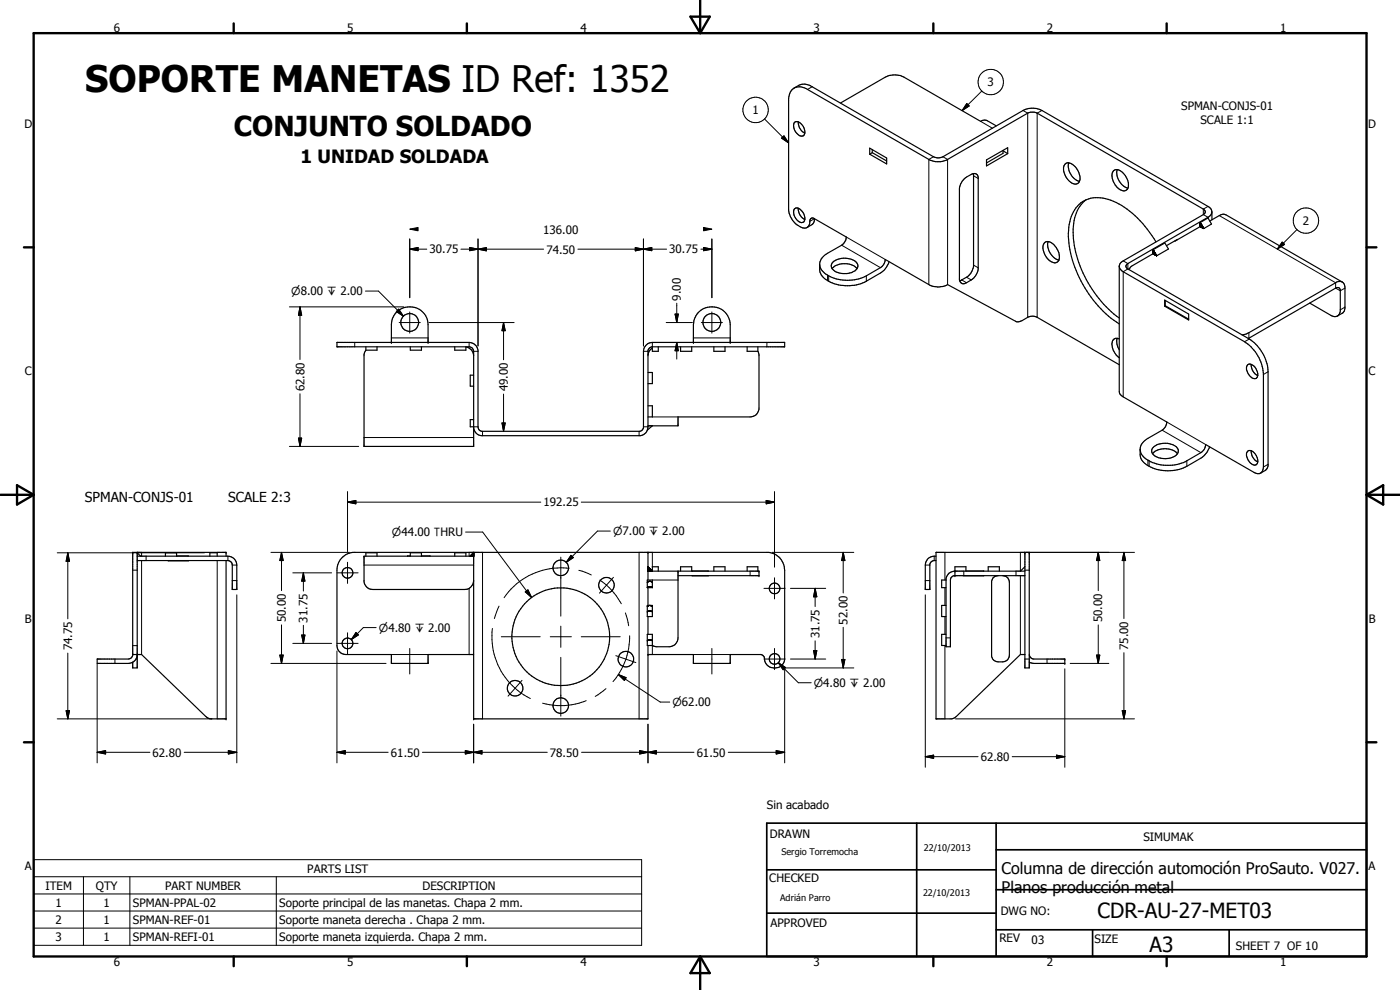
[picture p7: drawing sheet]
<svg xmlns="http://www.w3.org/2000/svg" width="420mm" height="297mm" viewBox="0 0 420 297" stroke-linecap="round" stroke-linejoin="round" font-family="sans-serif">
<g fill="none" stroke="#000" stroke-width=".3">
<path d="M229.4 35.7l7.3 7.2M243.7 26l-1.4 .8M290.1 31.1l.8 .7-2.2 1.4zM294.3 36.4l3.5 2.1M294.7 27.3l-6 5.9M307 33.1l1.4 .9v61.2M312.7 33.1l-1.4 .9v61.2M234.6 41.4l.7-.6 1.4 2.1zM280.2 47l-1.4 .8v37.6M283 47l1.4 .8v37.6M292.2 52.7l1.4 .9M123 68.7l2.5-.5v1.1z"/>
<path d="M123 74.8l2.5-.5v.9zM123 71.7v17.6M123 74.8h5.1M138.3 74.8h24.8M141 74.3l2.5 .5-2.5 .4zM141 74.3l5 1v-1l-5 .9zM143.5 74.8l2.5-.5v1zM143.5 71.7v32.1M173.4 74.8h26.7M190.7 74.3l2.4 .5-2.4 .5zM193.1 74.8l2.5-.5v.9zM193.1 71.7v32.1"/>
<path d="M210.3 74.8h3.3M211.1 68.2l2.5 .5-2.5 .6zM211.1 74.3l2.5 .5-2.5 .4zM213.6 71.7v17.6M244.4 65.6l-1.4 .8M252.6 73.6l11.6 6.7M254 71.1l11.7 6.8M292.2 79.5l1.4 .8M337.1 78.3l1.4 .8v1.6l-1.4 .8v37.6M346.1 74.9l1 1.9-1-.7zM360.2 66.8l1.1 1.8-1.1-.6zM362.5 61.9l-1.4 .8v1.7l1.4 .8v.2"/>
<path d="M365.9 64.7l34.9 20.1v1.6l1.4 .8 1.4-.8M384.8 72.6l.7 .7-2.1 1.4zM389.2 68.9l-5.8 5.8M86.9 92.1h34.3M90 92.1l.5 2.5h-.9zM90 92.1v15.8M109.7 87.3h3.9l7.5 7.6M118.9 93.5l.8-.7 1.4 2.1zM119.7 92.8l1.4 2.1-2.2-1.4zM119.8 96.8h6.3M123 93.6v6.3M128.8 96.8h25.5"/>
<path d="M151.1 96.8l.5 2.4h-.9zM151.1 96.8v11.1M199.9 96.8h7.9M202.6 94.2h1l-.5 2.6zM203.1 91v5.8M210.5 96.8h6.3M213.6 93.6v6.3M248.4 82.5v1.7M248.7 82.8v1.6M260 82.8v1.6M288.6 84l1.5 .8M290.1 83.2l1.4 .8"/>
<path d="M374.8 99.8v1.7M403.6 92.2l-1.4 .8M90 118.2v15.7M106.5 102.7v1.4M117.5 101.4h11M140.8 102.7v1.4M142.1 105.4h1.4M151.1 118.2v11.2M193.1 105.4h1.4M195.8 102.7v1.4M203.1 102.7l.5 2.5h-1zM203.1 102.7v5"/>
<path d="M208.1 101.4h11M230.2 102.7v1.4M374.9 101.7l-1.4 .8M380.6 111.5l-1.4 .9M86.9 133.9h20.7M89.6 131.4h.9l-.5 2.5zM109.3 131.3h32.8M142.1 128.1h1.4M144.8 129.4v1.3M150.7 126.9h.9l-.5 2.5zM191.8 129.4v1.3M193.1 128.1h1.4"/>
<path d="M195.8 125.1h7.7M344.5 138v1.7M344.9 138.3v1.6M348.8 129.1l11.6 6.7M350.2 126.6l11.7 6.8M356.2 138.3v1.6M380.6 139.3l-1.4 .8M104.3 150.7l2.5-.5v1zM104.3 147.5v18M104.3 150.7h58M139.7 159.6h5.2l14.6 19.7M174.4 150.7h58"/>
<path d="M183.2 159.3h-3.9l-9.3 9.4M229.9 150.2l2.5 .5-2.5 .5zM232.4 147.5v22.7M17.2 165.9h44.2M20.4 165.9l.5 2.5h-1.1zM20.4 165.9v19.8M39.8 171.1h1.4M42.5 165.7v1.2M42.5 168.2v28.2M43.8 166.9v1.3M65.2 165.7v.2M65.2 168.2v47.5"/>
<path d="M68.4 166.9v1.3M69.7 169.5h1.4M69.7 174.2h1.4M71.1 178.5v50.4M81.3 165.7h23.5M84.5 165.7l.5 2.5h-1zM84.5 165.7v11.5M87.9 171.9h11.6M91 171.9l.5 2.5h-1zM91 171.9v5.4M101.1 171.9h6.4M104.3 168.7v6.3"/>
<path d="M109.3 169.5h32.8M140.8 165.7v1.2M140.8 176.5v19.9M141.1 166.9l1-1v1zM144.8 165.7v50M157.6 177.6l.8-.6 1.1 2.3zM168.3 167.2v17.7M170.8 170.5a20.8 20.8 0 0 0-19.5 8.8M171.4 166.6l.7 .7-2.1 1.4zM173.7 171.1l3.7 1.4M180 174l2 1.6M182 175.6l-2.1 2.4"/>
<path d="M182 175.6l3 3.2 1.5 2.3M184.1 173.2l-2.1 2.4M191.8 165.7v50M194.3 176.3l.6-.3 .9 .3M194.3 174.7l.6-.3 .9 .3M194.5 170.1l1.3 1.3h-1.3zM195.8 165.7v4.4M195.8 174h7.7M225.1 171.4v1.3M229.3 176.5h6.3M231.7 165.7h24.5M232.4 173.4v6.3"/>
<path d="M237.2 176.5h10.6M244.6 176.5l.5 2.6h-.9zM244.6 176.5v5.5M253.1 165.7l.5 2.5h-1zM253.1 165.7v12.2M277.7 169.5h1.3M277.7 174.2h1.3M277.7 178.5v51.7M280.4 166.9v1.3M283.6 165.7v8.3M283.6 176.3v5.4M289.3 171.4v1.3"/>
<path d="M304.9 171.4v1.3M306.2 165.7v5.7M306.2 172.7v23.7M307.6 171.1h1.3M307.8 165.7h32.7M329.6 165.7l.5 2.5h-1zM329.6 165.7v11.5M337.3 165.7l.5 2.5h-1zM337.3 165.7v19.9M20.4 196v19.7M29.2 199.3v29.6M34.5 197.7v1.4"/>
<path d="M39.8 193.7h1.4M40.8 197.7h.4M81.3 199.1h34.6M84 196.6h1l-.5 2.5zM84.5 187.5v11.6M87.9 193h11.6M90.5 190.5h1l-.5 2.5zM91 187.6v5.4M101.1 193h6.4M101.1 195.3v33.6M104.3 189.9v6.3M106.8 189.8l.8 .7-2.2 1.4z"/>
<path d="M112.9 188.3h-3.9l-3.6 3.6M117.5 196.4h11M123 194.6v7.6M147.8 188.6a20.9 20.9 0 0 0 6.8 17.9M149.8 181.9l-1.4 3.7M150.4 191.1h11.7M165.1 191.1h6.4M168.3 187.9v6.3M168.3 197.2v17.7M174.4 191.1h11.7M184.8 196.7l3.1 1.1M187.7 183.9l1 3.8"/>
<path d="M187.9 197.8l2.9 1M187.9 197.8l-1.9 4-2 2.7M189 190.8l-.3 3.8-.8 3.2M194.3 192.3l.6-.3 .9 .3M194.3 183.6l.6-.3 .9 .3M194.3 182l.6-.3 .9 .3M195.8 193.7v2.7M208.1 196.4h11M213.6 194.6v7.6M229.3 197.7h6.3M232.4 194.6v6.3M233.6 198.8l2.1 1.5-.7 .7z"/>
<path d="M233.6 198.8l6 6.1h3.8M237.2 197.7h10.6M244.2 195.2h.9l-.5 2.5zM244.6 192.3v5.4M252.6 197.9h1l-.5 2.5zM253.1 188.2v12.2M283.6 185v5.3M283.6 193.7v22M283.9 191.4h1.3M307.6 197.7h1.3M314.2 197.7v1.4M321.2 199.1h11.6"/>
<path d="M329.1 196.6h1l-.5 2.5zM329.6 187.5v11.6M337.3 195.8v19.9M17.2 215.7h46.4M19.8 213.2h1.1l-.5 2.5zM142.1 217.3v11.6M154.6 206.5l-2.1 2.4M154.6 206.5l1.7 1.4 2.9 1.7M156.7 204.1l-2.1 2.4M175.9 210.2a20.2 20.2 0 0 1-13.1 .8M181.9 206.6l-3.3 2.4M185.6 202.4l2.3 .9-.5 .9z"/>
<path d="M185.6 202.4l12.6 8.3h2.8M194.5 217.3v11.6M235.4 200.4h20.8M235.5 200.4v28.5M286.8 215.7h53.7M319.6 200.7v29.5M336.8 213.2h1l-.5 2.5zM29.2 225.7l2.5-.5v1zM29.2 225.7h15.8M55.3 225.7h15.8M68.5 225.2l2.6 .5-2.6 .5zM101.1 225.7l2.5-.5v1z"/>
<path d="M101.1 225.7h15.4M126.8 225.7h37.4M139.6 225.2l2.5 .5-2.5 .5zM139.6 225.2l5 1v-1l-5 1zM142.1 225.7l2.5-.5v1zM174.5 225.7h33.8M192 225.2l2.5 .5-2.5 .5zM192 225.2l5 1v-1l-5 1zM194.5 225.7l2.5-.5v1zM218.6 225.7h16.9M232.9 225.2l2.6 .5-2.6 .5zM277.7 227l2.5-.4v.9z"/>
<path d="M277.7 227h15.8M303.8 227h15.8M317.1 226.6l2.5 .4-2.5 .5zM10.1 257.9h182.5v25.7h-182.5zM10.1 263.1h182.5M10.1 268.2h182.5M10.1 273.3h182.5M10.1 278.5h182.5M25 263.1v20.5M39 263.1v20.5M82.9 263.1v20.5"/>
<circle cx="226.7" cy="33" r="3.8"/>
<circle cx="297.3" cy="24.6" r="3.8"/>
<circle cx="391.9" cy="66.2" r="3.8"/>
</g>
<g fill="#000">
<path d="M290.1 31.1l.8 .7-2.2 1.4zM234.6 41.4l.7-.6 1.4 2.1zM123 68.7l2.5-.5v1.1zM123 74.8l2.5-.5v.9zM141 74.3l2.5 .5-2.5 .4zM143.5 74.8l2.5-.5v1zM190.7 74.3l2.4 .5-2.4 .5zM193.1 74.8l2.5-.5v.9zM211.1 68.2l2.5 .5-2.5 .6zM211.1 74.3l2.5 .5-2.5 .4zM346.1 74.9l1 1.9-1-.7zM360.2 66.8l1.1 1.8-1.1-.6z"/>
<path d="M384.8 72.6l.7 .7-2.1 1.4zM90 92.1l.5 2.5h-.9zM119.7 92.8l1.4 2.1-2.2-1.4zM151.1 96.8l.5 2.4h-.9zM202.6 94.2h1l-.5 2.6zM203.1 102.7l.5 2.5h-1zM89.6 131.4h.9l-.5 2.5zM150.7 126.9h.9l-.5 2.5zM104.3 150.7l2.5-.5v1zM229.9 150.2l2.5 .5-2.5 .5zM20.4 165.9l.5 2.5h-1.1zM84.5 165.7l.5 2.5h-1z"/>
<path d="M91 171.9l.5 2.5h-1zM141.1 166.9l1-1v1zM157.6 177.6l.8-.6 1.1 2.3zM171.4 166.6l.7 .7-2.1 1.4zM194.5 170.1l1.3 1.3h-1.3zM244.6 176.5l.5 2.6h-.9zM253.1 165.7l.5 2.5h-1zM329.6 165.7l.5 2.5h-1zM337.3 165.7l.5 2.5h-1zM84 196.6h1l-.5 2.5zM90.5 190.5h1l-.5 2.5zM106.8 189.8l.8 .7-2.2 1.4z"/>
<path d="M244.2 195.2h.9l-.5 2.5zM252.6 197.9h1l-.5 2.5zM329.1 196.6h1l-.5 2.5zM19.8 213.2h1.1l-.5 2.5zM185.6 202.4l2.3 .9-.5 .9zM233.6 198.8l2.1 1.5-.7 .7zM336.8 213.2h1l-.5 2.5zM29.2 225.7l2.5-.5v1zM68.5 225.2l2.6 .5-2.6 .5zM101.1 225.7l2.5-.5v1zM139.6 225.2l2.5 .5-2.5 .5zM142.1 225.7l2.5-.5v1z"/>
<path d="M192 225.2l2.5 .5-2.5 .5zM194.5 225.7l2.5-.5v1zM232.9 225.2l2.6 .5-2.6 .5zM277.7 227l2.5-.4v.9zM317.1 226.6l2.5 .4-2.5 .5z"/>
</g>
<g fill="none" stroke="#000" stroke-width=".35">
<path d="M238.3 26.4l1.4-.8a3.8 3.8 0 0 1 4 .4l36.5 21a3.1 3.1 0 0 0 2.8 0l24-13.9a6.2 6.2 0 0 1 5.7 0l49.8 28.8a1.73 1.73 0 0 1 1.2 1.7 1.73 1.73 0 0 1-1.2 1.6l-24 13.9a.84 .84 0 0 0-.6 .8 .84 .84 0 0 0 .6 .8l36.4 21a12.6 12.6 0 0 1 5.7 9.8v28.2l-.5 1.1-1.8 1.1M238.3 26.4l.4-.2a4.1 4.1 0 0 1 3.6 .6l36.5 21a5.9 5.9 0 0 0 5.6 0l24-13.8 .9-.3h1.1l.9 .3 49.8 28.7a.87 .87 0 0 1 .6 .9 .87 .87 0 0 1-.6 .8l-24 13.9-.9 .7-.3 .8 .1 38.2 1.1 1.1 13.1 7.5a3.1 3.1 0 0 1-1.4 2.5l-4.3 2.4a4.2 4.2 0 0 0-2.3 3.3M238.3 26.4a3.8 3.8 0 0 0-1.6 3.1v33.7a5.8 5.8 0 0 0 5.1 5.2 2.14 2.14 0 0 0 1.3-2.5l.4-.5 .9 .2M239.6 36.6a3.5 3.5 0 0 1 1.9 3.3M239.6 36.6a.99 .99 0 0 0-1.1 .1 .99 .99 0 0 0-.3 1 3.1 3.1 0 0 0 2.7 3.1l.3-.2 .3-.7M239.6 36.6a3.5 3.5 0 0 0 1.9 3.3M252.3 30.9l13.4-7.7a6.2 6.2 0 0 1 5.6 0l23 13.2 .6-.3h1.2l2.9 1.7M261 44.4l5.1 3v1.8l-5.1-2.9zM261.8 45.8l-.8 .5M261.8 45.8l4.3 2.5M261.8 44.9v.9M289.3 53.8l2.2-1.5a1.26 1.26 0 0 1 1.3-.2 1.26 1.26 0 0 1 .8 1.2l-.1 27.7a4.7 4.7 0 0 1-2 3l-1.4 .8a1.26 1.26 0 0 1-1.4 .3 1.26 1.26 0 0 1-.8-1.2v-27.4l.5-1.4z"/>
<path d="M292.1 52.1l.1 27.8a5 5 0 0 1-2.1 3.3l-2.1 1M296.1 48l6.3-3.7v1.8l-6.3 3.7zM301 45.3l1.4 .8M301 45.1v.9l-4.9 2.9M319.7 49.2a2.35 2.35 0 0 1 3.2 1.1 3.7 3.7 0 0 1 .7 4.6 2.56 2.56 0 0 1-3.4-1.4 3.6 3.6 0 0 1-.5-4.3zM320.7 48.9a4.9 4.9 0 0 0 3.3 5.5M325.9 59.9a12 12 0 0 0-3.8 10.8 34.7 34.7 0 0 0 13.8 24.7M334.2 51.2a2.66 2.66 0 0 1 3.5 1.5 4 4 0 0 1 .7 4.1 2.24 2.24 0 0 1-3.4-1 3.9 3.9 0 0 1-.8-4.6zM335.3 50.9a4.8 4.8 0 0 0 3.2 5.5M238.5 62.7a1.7 1.7 0 0 1 2.4 .9 2.4 2.4 0 0 1 .2 3.1 2.81 2.81 0 0 1-2.9-3.1zM239.6 62.5a3.5 3.5 0 0 0 1.9 3.3M244.4 65.6l-.1 1-.5 .7-1.6 .9"/>
<path d="M244.4 65.6l9.6 5.5-.2 1-.7 1.1-4.7 2.8a4.3 4.3 0 0 0-2.4 3.3M246 79.3a5.5 5.5 0 0 0 4.3 4.2 12.9 12.9 0 0 0 9.7-.7l4.2-2.5a3.2 3.2 0 0 0 1.5-2.4l13.1 7.5a5.8 5.8 0 0 0 5.6 0l20.6 11.1 1.1-.1 2.3-1.2a3.1 3.1 0 0 1 2.9 0l24.6 14.2M250 78.7a5.6 5.6 0 0 1 7.1 .2 1.81 1.81 0 0 1-1.3 2.8 5.2 5.2 0 0 1-6.2-1.4l-.1-.8zM266.8 78.5a6.4 6.4 0 0 1-2.6 3.4l-4.2 2.5a11.5 11.5 0 0 1-13.3-1.6l-.2-.3a4.9 4.9 0 0 1-.5-3.2M313.5 72.8a2.63 2.63 0 0 1 3.5 1.5 3.8 3.8 0 0 1 .4 4.2 2.65 2.65 0 0 1-3.4-1.4 3.6 3.6 0 0 1-.5-4.3zM314.6 72.5a4.8 4.8 0 0 0 3.2 5.5M346.1 76.1l-6.5 3.8-.8 1M346.1 74.9l3.5-2 1.1 1.8-3.6 2.1M346.1 74.9l1 1.9M346.1 74.9v1.2M346.1 76.1l1 .7M346.9 72.6a29 29 0 0 0-13.5-12.5 8.5 8.5 0 0 0-11.6 4.2 19.9 19.9 0 0 0 0 13.8 35.7 35.7 0 0 0 14.1 19.1"/>
<path d="M353.3 71.9l-3.2 1.8M360.2 68l-7.6 4.3M360.2 66.8l2.3-1.4 1.1 1.8-2.3 1.4M360.2 66.8l1.1 1.8M360.2 66.8v1.2M360.2 68l1.1 .6M363 66.3l3.6-1.9 .5-.1 .8 .2 34.9 20.1M363.7 63.5v2.5M249.7 80.6a5.4 5.4 0 0 1 7.5 0M335.9 80.1l.3 .7 .9 .7 36.4 21a12.6 12.6 0 0 1 5.7 9.9v27.7a1.74 1.74 0 0 1-.9 1.8 1.74 1.74 0 0 1-2-.2l-14.4-8.3a3 3 0 0 1-1.5 2.4l-4.2 2.5a11.6 11.6 0 0 1-13.3-1.5l-.5-.8-.2-1.2M349.5 90l7.2 4.2v1.8l-7.2-4.1zM349.7 91.7l-.2 .2"/>
<path d="M349.7 91.7l7 4.1M349.7 90.2v1.5M393.1 90.9l6.3 3.7a1.72 1.72 0 0 0 1.8 .3 1.72 1.72 0 0 0 1-1.6v-6.3l-.3-.6-.6-.1-26.7 15.3M401.4 94.8a2.89 2.89 0 0 0 2.1-1.7l.1-7a1.65 1.65 0 0 0-.9-1.6 1.65 1.65 0 0 0-1.9 .3l-26 15-2.1 .7M109.8 104.1v1M113.1 104.1v1h-3.3M117.5 102.7v-5.3a5.5 5.5 0 0 1 5.5-5.3 5.5 5.5 0 0 1 5.5 5.3v5.3M123.1 104.1v1h3.4v-1M136.5 104.1v1h3.3v-1a2.8 2.8 0 0 1 2.3 2.6M142.1 112.6h-1v3.3h1M194.5 111.8h1.3v3.3h-1.3M195.8 104.1l-1 .4-.3 .7v22.9a2.65 2.65 0 0 1-2.3 2.6h-47.8a2.67 2.67 0 0 1-2.3-2.3"/>
<path d="M195.8 104.1h39.7v-1.4h-39.7a2.73 2.73 0 0 0-2.7 2.7v23l-.8 .9-47.7 .1-.8-.4-.3-.9v-23.1a2.72 2.72 0 0 0-2.7-2.3h-39.7v1.4h39.7l.8 .2 .5 1.1v28.5h-32.8v-27.5l.5-1.3M195.8 104.1v1.3h1.8v-1.3M195.8 104.4l-1.1 1.2-.2 1.1M204.2 104.1v1.3h3.4v-1.3M208.1 102.7v-5.3a5.5 5.5 0 0 1 5.5-5.3 5.5 5.5 0 0 1 5.5 5.3v5.3M214.2 104.1v1.3h3.4v-1.3M224.2 104.1v1.3h3.2M227.4 105.4l.4 1v16.4a2.62 2.62 0 0 1-2.7 2.3h-21.6v2.7h-9M227.4 104.1v1.3M335.3 101.5a1.76 1.76 0 0 0-1.5 2.7 5.6 5.6 0 0 0 2.1 3.2M335.3 101.5l.6 .2M335.3 101.5a4.1 4.1 0 0 0 .6 3.4"/>
<path d="M375.5 109.3a3.5 3.5 0 0 1 2 3.4M375.5 109.3a.98 .98 0 0 0-1.4 .9 3.4 3.4 0 0 0 2.5 3.4 1.03 1.03 0 0 0 .9-.9M375.5 109.3a3.5 3.5 0 0 0 2 3.4M142.1 125.9h-1v2.2h1M194.5 121.8h1.3v3.3h-1.3M195.8 127.8l-1.5 1.3M345.9 136.1a5.4 5.4 0 0 1 7.5 0M346.4 133.9a5.4 5.4 0 0 1 7.1 .8 2.03 2.03 0 0 1-1.9 2.6 5.3 5.3 0 0 1-5.9-1.5l-.1-.2a1.71 1.71 0 0 1 .8-1.7zM363 134a6.3 6.3 0 0 1-2.6 3.5l-4.2 2.4a11.8 11.8 0 0 1-13.3-1.5l-.6-1.2-.1-2.4M375.5 135.3a3.5 3.5 0 0 1 2 3.3M375.5 135.3a1.17 1.17 0 0 0-1.3 .3 1.17 1.17 0 0 0 0 1.4 2.68 2.68 0 0 0 2.8 2.4l.5-.8M375.5 135.3a3.5 3.5 0 0 0 2 3.3"/>
<path d="M41.2 165.7v34.7h-1.4v-1.7M41.2 166.9h27.2a2.65 2.65 0 0 1 2.7 2.6v7.4h-1.4v-7.4l-.2-.7-.8-.6h-27.5M41.2 165.9l1 1M49.6 166.9v-1h3.4v1M50.5 168.2h6M53 166.8l3.5 .1M63 166.9v-1h2.2v1M67.8 166.9v-1.2h-28l-.1 31.2-.4 .6-.8 .2h-9.3v1.4h9.3a2.72 2.72 0 0 0 2.7-2.3M67.8 168.2v47.5h-4.5l-1-.3-19.8-19h-2.7M109.8 166.9v-1h3.3v1M123.1 166.8l-.8 .1M123.1 166.9v-1h3.4v1"/>
<path d="M126.5 166.8l2.6 .1M136.5 166.9v-1h3.3v1M142.1 165.7v50h52.4v-22M142.1 166.9h-32.8v7.7a2.72 2.72 0 0 0 2.6 2.3h27.6a2.73 2.73 0 0 0 2.6-2.7M142.1 165.9l-1 1M194.3 174h1.5v2.3h-1.5zM194.5 165.7v8.3M194.5 176.3v5.4M194.5 171.4h33.3v1.3h-24.3M194.5 170.1l1.3 1.3v-1.3h1.8v1.3M203.5 171.4v20a2.73 2.73 0 0 1-2.7 2.7h-3.7l-1.3-.4M204.2 171.4v-1.3h3.4v1.3"/>
<path d="M207.7 171.4h4.8M207.7 172.7h4.8M214.2 171.4v-1.3h3.4v1.3M224.2 171.4v-1.3h3.2v1.3M280.9 166.9a2.73 2.73 0 0 0-3.2 2.6v7.4h1.3v-7.6a1.57 1.57 0 0 1 1.9-1.1M283.9 174h-1.3v2.3h1.3M289.3 172.7h5.9M289.9 171.3l5.3 .1M289.9 171.4v-1.3h-3.3v2.6M296.6 171.4v-1.3h3.3v1.3M299.6 172.7a1.98 1.98 0 0 0-2 1.7v22.5a1.98 1.98 0 0 0 2 1.7h1.3a2 2 0 0 0 2-2v-21.9a1.94 1.94 0 0 0-2-2M307.6 165.7v34.7h1.3v-34.7h-28v50h4.6l1.3-.5 19.4-18.8h1.4"/>
<path d="M307.6 171.4h-21a2.62 2.62 0 0 0-2.7 2.3v20.4h1.3v-20.1a1.33 1.33 0 0 1 1.1-1.3h21.3M307.6 170.1l-1.4 1.3M142.1 196.4h-13.6v2.7h-11v-2.7h-13.7a2.73 2.73 0 0 1-2.7-2.7v-22.6a5.4 5.4 0 0 1 4.8-5.4h124.8a5.4 5.4 0 0 1 4.8 5.4v26.6a3.1 3.1 0 0 1-3.3 2.7 3.1 3.1 0 0 1-2.8-3.2l-.5-.6-.5-.2h-9.3v2.7h-11v-2.7h-13.6M194.3 181.7h1.5v3.3h-1.5zM194.3 190.3h1.5v3.4h-1.5zM194.5 185v5.3M283.9 190.3h-1.3v3.4h1.3M283.9 181.7h-1.3v3.3h1.3M308.9 196.4a1.46 1.46 0 0 0 1.3 1.3h9.4v1.4h-9.4l-1.3-.4"/>
<circle cx="123" cy="96.8" r="2.66"/>
<circle cx="213.6" cy="96.7" r="2.67"/>
<circle cx="104.3" cy="171.9" r="1.61"/>
<circle cx="168.3" cy="170.4" r="2.32"/>
<circle cx="182" cy="175.6" r="2.33"/>
<circle cx="232.5" cy="176.6" r="1.61"/>
<circle cx="104.3" cy="193" r="1.61"/>
<circle cx="168.3" cy="191.1" r="14.7"/>
<circle cx="187.8" cy="197.8" r="2.33"/>
<circle cx="232.5" cy="197.7" r="1.59"/>
<circle cx="154.6" cy="206.5" r="2.32"/>
<circle cx="168.3" cy="211.7" r="2.34"/>
</g>
<g fill="#000">
<circle cx="117.5" cy="102.7" r=".18"/>
<circle cx="128.5" cy="102.7" r=".18"/>
<circle cx="208.1" cy="102.7" r=".18"/>
<circle cx="219.1" cy="102.7" r=".18"/>
<circle cx="39.8" cy="165.7" r=".18"/>
<circle cx="41.2" cy="165.7" r=".18"/>
<circle cx="67.8" cy="165.7" r=".18"/>
<circle cx="142.1" cy="165.7" r=".18"/>
<circle cx="194.5" cy="165.7" r=".18"/>
<circle cx="227.8" cy="171.4" r=".18"/>
<circle cx="227.8" cy="172.7" r=".18"/>
<circle cx="286.6" cy="171.4" r=".18"/>
<circle cx="286.6" cy="172.7" r=".18"/>
<circle cx="307.6" cy="165.7" r=".18"/>
<circle cx="308.9" cy="165.7" r=".18"/>
<circle cx="41.2" cy="196.4" r=".18"/>
<circle cx="194.5" cy="196.4" r=".18"/>
<circle cx="319.6" cy="199.1" r=".18"/>
<circle cx="319.6" cy="197.7" r=".18"/>
<circle cx="67.8" cy="215.7" r=".18"/>
<circle cx="142.1" cy="215.7" r=".18"/>
</g>
<g fill="none" stroke="#000" stroke-width=".71">
<path d="M10.1 9.9h400v277.1h-400zM70.1 7v2.9M140.1 7v2.9M207.2 5h5.8l-2.9 4.9zM210.1 0v9.9M280.1 7v2.9M350.1 7v2.9M7.2 74.2h2.9M410.1 74.2h3M.1 148.5h10M5.1 145.6l5 2.9-5 2.9zM410.1 148.5h10"/>
<path d="M410.1 148.5l5-2.9v5.8zM7.2 222.7h2.9M410.1 222.7h3M70.1 287v2.9M140.1 287v2.9M210.1 287v10M210.1 287l2.9 5h-5.8zM280.1 287v2.9M350.1 287v2.9"/>
</g>
<path d="M230.1 247h180v40h-180zM275.1 247v40M298.9 255h111.2M298.9 247v40M230.1 274h68.8M230.1 261h68.8M298.9 279h111.2M298.9 267h111.2M327.9 279v8M368.9 279v8" fill="none" stroke="#000" stroke-width=".51"/>
<text font-size="11" x="25.6" y="27.5">SOPORTE MANETAS ID Ref: 1352</text>
<text font-size="8.2" x="70.2" y="40.7">CONJUNTO SOLDADO</text>
<g font-size="6.3">
<text x="329.4" y="275.4">CDR-AU-27-MET03</text>
<text x="345" y="285.6">A3</text>
</g>
<text font-size="5.5" x="90.2" y="48.9">1 UNIDAD SOLDADA</text>
<g font-size="4.8">
<text x="300.6" y="262.1">Columna de dirección automoción ProSauto. V027.</text>
<text x="300.6" y="267.8">Planos producción metal</text>
</g>
<g font-size="4.1">
<text x="25.5" y="150.5">SPMAN-CONJS-01</text>
<text x="68.5" y="150.5">SCALE 2:3</text>
</g>
<g font-size="3.5">
<text x="34.2" y="9.6">6</text>
<text x="104.2" y="9.6">5</text>
<text x="174.2" y="9.6">4</text>
<text x="244.2" y="9.6">3</text>
<text x="314.2" y="9.6">2</text>
<text x="384.2" y="9.6">1</text>
<text x="296.4" y="26">3</text>
<text x="225.8" y="34.3">1</text>
<text x="354.4" y="32.9">SPMAN-CONJS-01</text>
<text x="7.3" y="38.4">D</text>
<text x="360.3" y="37.1">SCALE 1:1</text>
<text x="410.6" y="38.4">D</text>
<text x="163" y="70.1">136.00</text>
<text x="391" y="67.5">2</text>
<text x="128.9" y="76">30.75</text>
<text x="164" y="76.1">74.50</text>
<text x="200.9" y="76">30.75</text>
<text x="204.4" y="90.2" transform="rotate(-90 204.4 90.2)">9.00</text>
<text x="7.4" y="112.6">C</text>
<text x="410.7" y="112.6">C</text>
<text x="91.3" y="117.4" transform="rotate(-90 91.3 117.4)">62.80</text>
<text x="152.4" y="117.4" transform="rotate(-90 152.4 117.4)">49.00</text>
<text x="163.1" y="151.9">192.25</text>
<text x="7.4" y="186.9">B</text>
<text x="85.8" y="186.7" transform="rotate(-90 85.8 186.7)">50.00</text>
<text x="92.3" y="186.8" transform="rotate(-90 92.3 186.8)">31.75</text>
<text x="245.9" y="191.5" transform="rotate(-90 245.9 191.5)">31.75</text>
<text x="254.4" y="187.4" transform="rotate(-90 254.4 187.4)">52.00</text>
<text x="330.8" y="186.7" transform="rotate(-90 330.8 186.7)">50.00</text>
<text x="410.8" y="186.9">B</text>
<text x="21.6" y="195.2" transform="rotate(-90 21.6 195.2)">74.75</text>
<text x="338.6" y="195.1" transform="rotate(-90 338.6 195.1)">75.00</text>
<text x="45.8" y="227">62.80</text>
<text x="117.3" y="227">61.50</text>
<text x="165" y="227">78.50</text>
<text x="209.1" y="227">61.50</text>
<text x="294.3" y="228.3">62.80</text>
<text x="230.2" y="242.8">Sin acabado</text>
<text x="231" y="251.5">DRAWN</text>
<text x="343.1" y="252.3">SIMUMAK</text>
<text x="7.4" y="261.1">A</text>
<text x="92.2" y="261.8">PARTS LIST</text>
<text x="410.7" y="261.1">A</text>
<text x="13.6" y="267">ITEM</text>
<text x="28.8" y="267">QTY</text>
<text x="49.6" y="267">PART NUMBER</text>
<text x="126.8" y="267">DESCRIPTION</text>
<text x="230.9" y="264.6">CHECKED</text>
<text x="16.7" y="272.1">1</text>
<text x="31.1" y="272.1">1</text>
<text x="39.9" y="272.1">SPMAN-PPAL-02</text>
<text x="83.8" y="272.1">Soporte principal de las manetas. Chapa 2 mm.</text>
<text x="300.3" y="274.5">DWG NO:</text>
<text x="16.7" y="277.2">2</text>
<text x="31.1" y="277.2">1</text>
<text x="39.9" y="277.2">SPMAN-REF-01</text>
<text x="83.8" y="277.2">Soporte maneta derecha . Chapa 2 mm.</text>
<text x="231.3" y="278.3">APPROVED</text>
<text x="16.7" y="282.4">3</text>
<text x="31.1" y="282.3">1</text>
<text x="39.9" y="282.4">SPMAN-REFI-01</text>
<text x="83.8" y="282.4">Soporte maneta izquierda. Chapa 2 mm.</text>
<text x="299.9" y="282.6">REV</text>
<text x="309.6" y="283.3">03</text>
<text x="328.5" y="283.1">SIZE</text>
<text x="370.9" y="285.1">SHEET 7 OF 10</text>
<text x="34.2" y="289.9">6</text>
<text x="104.2" y="289.9">5</text>
<text x="174.2" y="289.9">4</text>
<text x="244.2" y="289.9">3</text>
<text x="314.2" y="289.9">2</text>
<text x="384.2" y="289.9">1</text>
</g>
<g font-size="3.3">
<text x="87.4" y="88.6">n8.00 x 2.00</text>
<text x="117.6" y="160.9">n44.00 THRU</text>
<text x="184" y="160.7">n7.00 x 2.00</text>
<text x="113.7" y="189.6">n4.80 x 2.00</text>
<text x="244.3" y="206.1">n4.80 x 2.00</text>
<text x="201.8" y="211.9">n62.00</text>
</g>
<g font-size="2.7">
<text x="234.5" y="256.6">Sergio Torremocha</text>
<text x="277.2" y="255.3">22/10/2013</text>
<text x="277" y="268.7">22/10/2013</text>
<text x="234.1" y="270.3">Adrián Parro</text>
</g>
</svg>
